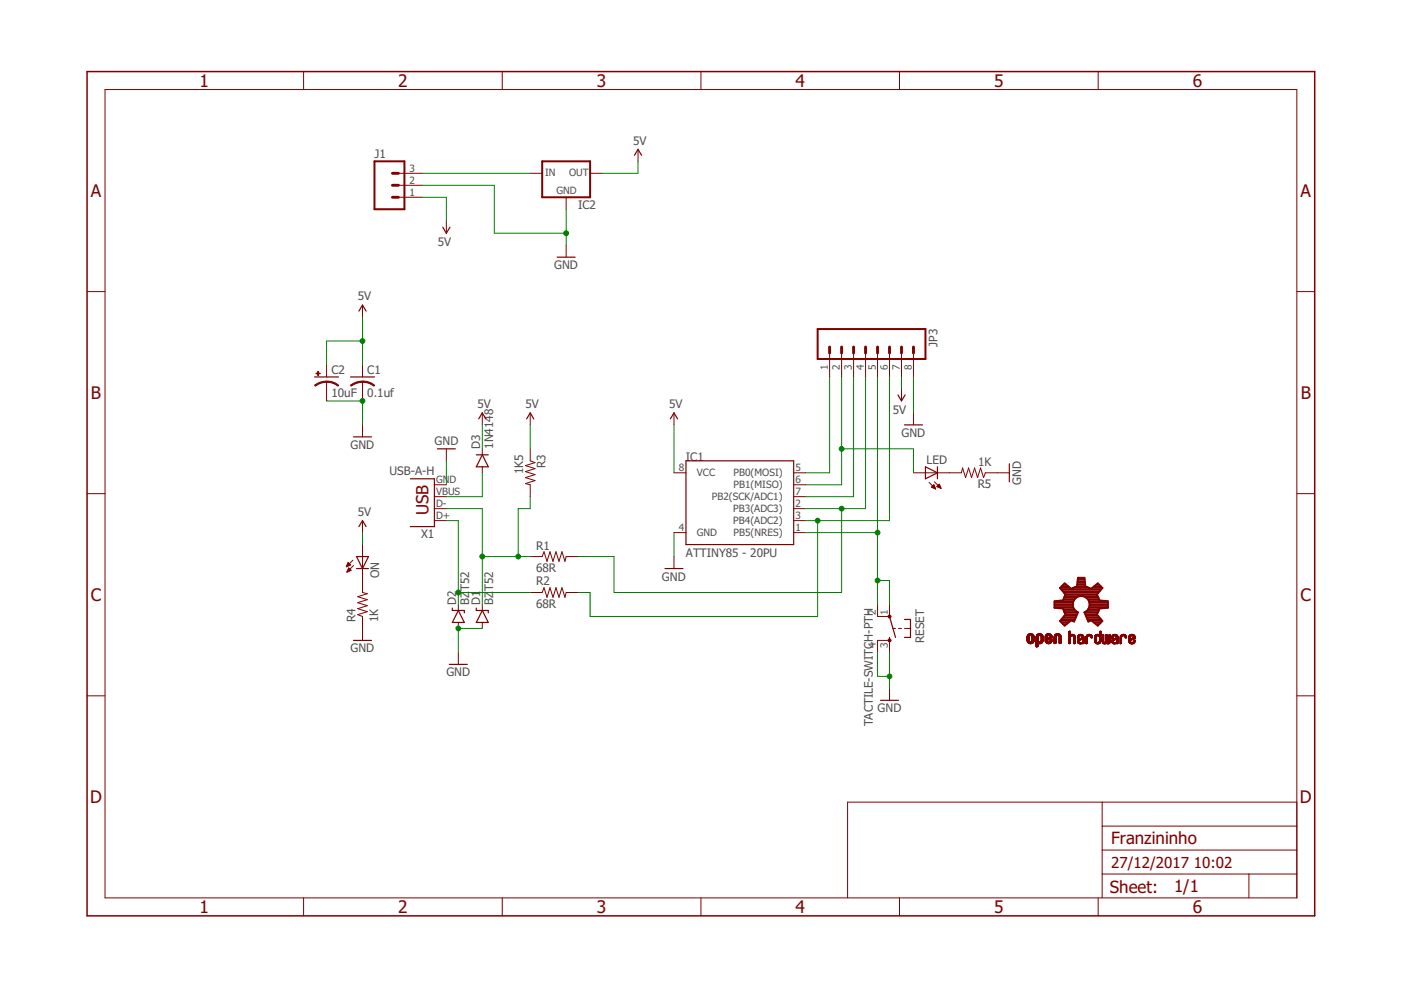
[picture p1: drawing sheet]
<svg xmlns="http://www.w3.org/2000/svg" width="297mm" height="210mm" viewBox="0 0 297 210" stroke-linecap="round" stroke-linejoin="round" font-family="sans-serif">
<g fill="none" stroke="#800000" stroke-width=".25">
<path d="M134.5 32.9l.8-1.2 .7 1.2M93.9 48.2l.7 1.2 .8-1.2M118.1 54.5h3.8M66.7 79.9h5.1M74.3 79.9h5.1M76.1 66l.8-1.3 .7 1.3M75 92.6h3.8M92.7 95.2h3.8M101 96.4h2.5M101.5 88.8l.8-1.3 .7 1.3M102.3 96.4l1.2 2.6h-2.5zM111.7 88.8l.7-1.3 .8 1.3"/>
<path d="M142.1 88.8l.8-1.3 .8 1.3M145.4 97.7h22.9v17.8h-22.9zM190.4 83.7l.7 1.3 .8-1.3M191.8 90.1h3.8M196.2 99l2.6 1.2-2.6 1.3zM198.8 99v2.5M214 98.3v3.9M75.6 118h2.5l-1.2 2.5zM76.1 111.7l.8-1.3 .7 1.3M87 101.5h5.1v10.2h-5.1M75 135.8h3.8M75.6 120.5h2.5"/>
<path d="M95.9 128.9v.5h2.5v.5M97.2 129.4l1.2 2.6h-2.5zM101 128.9v.5h2.5v.5M102.3 129.4l1.2 2.6h-2.5zM141 120.5h3.8M188.6 135.1v.7M188.6 130.7l1.3 4.4M191.8 131.3h1.2v3.8h-1.2M95.3 140.9h3.8M186.7 148.5h3.8"/>
</g>
<g fill="none" stroke="#800000" stroke-width=".21">
<path d="M22.3 19h252.7v171.4h-252.7zM64.4 15.2v3.8M106.5 15.2v3.8M148.6 15.2v3.8M190.7 15.2v3.8M232.8 15.2v3.8M84.5 39.3h5.1M84.5 36.7h5.1M112.4 36.7h2.6M125.1 36.7h2.6M135.3 31.7v2.5M84.5 41.8h5.1"/>
<path d="M94.6 46.9v2.5M120 41.8v2.6M120 52v2.5M18.5 61.8h3.8M69.2 77.4v2.5M76.9 64.7v2.5M76.9 77.4v2.5M175.9 74.8v5.1M178.4 74.8v5.1M181 74.8v5.1M183.5 74.8v5.1M186.1 74.8v5.1"/>
<path d="M188.6 74.8v5.1M191.1 74.8v5.1M193.7 74.8v5.1M275 61.8h3.7M69.2 80.9v4.1M76.9 80.9v4.1M76.9 90.1v2.5M94.6 95.2v2.5M102.3 87.5v2.6M102.3 95.2v1.2M102.3 99v1.2M112.4 95.2v2.5l1 .4-2 .6 2 .7-2 .6 2 .6-2 .7 2 .6-2 .6 1 .3v2.5"/>
<path d="M112.4 87.5v2.6M142.9 87.5v2.6M191.1 82.5v2.5M193.7 87.5v2.6M18.5 104.7h3.8M73.6 119.9h.5M73.6 119.8h.7M73.7 119.7h.5M73.7 119.5h.4M73.8 119.4h.1M73.8 119.3l.5 .5-.9 .4zM73.8 119.3h.1"/>
<path d="M74.8 118.8l-1.4 1.4M75 119.9l-1.4 1.4M76.9 110.4v2.5M76.9 115.5v10.1l1 .3-2.1 .6 2.1 .6-2.1 .7 2.1 .6-2.1 .7 2.1 .6-2.1 .6 1.1 .4v5.1M92.1 110.4h2.5M92.1 107.8h2.5M92.1 105.3h2.5M92.1 102.8h2.5M112.4 118h2.6l.3-1 .7 2 .6-2 .6 2 .7-2 .6 2 .6-2 .7 2 .2-1h2.6M142.9 100.2h2.5M142.9 112.9h2.5M142.9 118v2.5"/>
<path d="M168.3 110.4h2.5M168.3 107.8h2.5M168.3 105.3h2.5M168.3 102.8h2.5M168.3 100.2h2.5M168.3 112.9h2.5M193.7 100.2h10.1l.3-1 .6 2.1 .7-2.1 .6 2.1 .6-2.1 .7 2.1 .6-2.1 .6 2.1 .4-1.1h5.1M197 102.3l1.4 1.4M197.5 103.3l.5-.5 .4 .9zM197.5 103.3h.7M197.7 103.1h.4M197.7 103.4h.5"/>
<path d="M197.8 103h.3M197.9 102.9h.1M198 103.5h.3M198.1 102.2l1.4 1.3M198.2 103.6h.2M198.6 103.2l.5-.5 .4 .8zM198.7 103.1h.6M198.8 103h.5M198.8 103.3h.6M198.9 102.9h.3M199 102.8h.2M199.1 103.4h.4"/>
<path d="M199.4 103.5h.1M275 104.7h3.7M73.4 120.1h.1M73.5 120h.3M73.6 121.2h.2M73.7 121.1h.4M73.7 121h.6M73.7 120.9h.7M73.8 120.7h.5M73.9 120.6h.2M73.9 120.5h.1M73.9 120.4l.5 .5-.8 .4z"/>
<path d="M97.2 128.2v1.2M97.2 132v1.2M97.2 138.3v2.6M102.3 128.2v1.2M102.3 132v1.2M112.4 125.6h2.6l.3-1 .7 2 .6-2 .6 2 .7-2 .6 2 .6-2 .7 2 .2-1h2.6M186.1 128.2v2.5h2.5v-2.5M186.1 138.3v-2.5h2.5v2.5M189.2 133.2h.7M190.5 133.2h.6M191.8 133.2h1.2M217.8 135.8h.3"/>
<path d="M217.8 135.7h.3M217.8 135.6h.3M217.8 135.5h.3M217.8 135.4h.3M217.8 135.3h.3M217.8 135.2h.3M217.8 135.1h.3M217.8 135h.3M217.8 135.8h.4M217.8 136h.5M217.8 135.9l.5 .1M217.8 135.9h.4"/>
<path d="M217.8 136l.6 .1M217.8 134.7h1.4M217.9 136.1h1.2M217.9 136.1h1.3M217.9 134.7h1.2M217.9 136.2h1.2M217.9 134.6h1.2M218 136.2h1.1M218 134.6h1.1M218 134.5h1M218.1 136.4h.8M218.1 134.5h.8"/>
<path d="M218.1 134.4h.7M218.2 136.4h.6M218.2 135h-.4M218.2 134.9l-.4 .1M218.2 134.9h-.4M218.3 134.4h.4M218.3 136.5h.4M218.3 134.8l-.5 .1M218.4 134.8h-.6M218.6 134.8h.6M218.7 136h.5M218.7 134.8h.5"/>
<path d="M218.8 134.9h.4M218.8 135.9h.4M218.8 135.8h.4M218.8 135h.4M218.8 135.7h.4M218.8 135.6h.4M218.8 135.5h.4M218.8 135.4h.4M218.8 135.3h.4M218.8 135.2h.4M218.8 135.1h.4M219 136.3h-1"/>
<path d="M219.2 136l-.6 .1M219.2 136h-.4M219.7 137.1h.2M219.7 136.9h.4M219.7 136.8h.4M219.7 136.7h.4M219.7 136.6h.4M219.7 136.5h.4M219.7 136.1h1.4M219.7 136l.6 .1M219.7 136h.5M219.7 135.9l.5 .1"/>
<path d="M219.7 135.9h.4M219.7 135.8h.4M219.7 135.7h.4M219.7 135.6h.4M219.7 135.5h.4M219.7 135.4h.4M219.7 135.3h.4M219.7 135.2h.4M219.7 135.1h.4M219.7 135h.4M219.7 137.2h.2M219.7 134.8h.5"/>
<path d="M219.8 134.7h1.2M219.8 134.6h1.2M219.9 134.6h1.1M219.9 134.5h1M220 134.5h.9M220 137.1h-.3M220.1 137h-.4M220.1 134.4h.6M220.1 136.5h-.4M220.1 135h-.4M220.1 134.9l-.4 .1M220.2 134.9h-.5"/>
<path d="M220.2 136.5h.4M220.2 134.4h.4M220.3 134.8h-.6M220.5 134.8h.6M220.6 136h.5M220.6 134.8h.5M220.7 134.9h.4M220.7 134.9l.4 .1M220.7 136.4h-1M220.7 135.8h.4M220.7 135h.4M220.8 135.7h.3"/>
<path d="M220.8 135.6h.3M220.8 135.5h.3M220.8 135.4h.3M220.8 135.3h.3M220.8 135.2h.3M220.8 135.1h.3M220.9 136.4h-1.2M220.9 136.3h-1.2M221 136.2l-1.3 .1M221 136.2h-1.3M221 136.1l-1.3 .1M221.1 134.7h-1.3"/>
<path d="M221.1 136l-.6 .1M221.1 136h-.4M221.1 135.9h-.4M221.6 136h.5M221.6 135.9l.5 .1M221.6 135.9h.4M221.6 135.8h.4M221.6 135.3h1.4M221.6 135.3h.4M221.6 135.2h.4M221.6 135.1h.4M221.6 135h.4"/>
<path d="M221.6 134.9h.4M221.6 136l.6 .1M221.7 136.1h1.3M221.7 136.1h1.2M221.7 134.7h1.3M221.7 136.2h1.2M221.7 134.6h1.2M221.8 136.2h1.1M221.8 134.6h1.1M221.8 136.3h1M221.9 134.5h.9M221.9 136.4h.9"/>
<path d="M222 135.1h-.4M222 134.4h.7M222 136.4h.7M222 135.8h-.4M222 135h-.4M222.1 134.9h-.5M222.1 135.3h.9M222.1 136.5h.4M222.1 135.7l-.5 .1M222.1 134.8l-.5 .1M222.1 134.4h.4M222.2 135.7h-.6"/>
<path d="M222.2 134.8h-.6M222.2 135.2h.8M222.3 135.6l-.7 .1M222.4 135.2h.6M222.4 134.8h.6M222.5 135.6h-.9M222.5 135.1h.5M222.5 134.8h.5M222.6 134.9h.4M222.6 136h.4M222.6 135.5h-1M222.6 135.1h.4"/>
<path d="M222.6 135.9h.4M222.6 135h.4M222.7 135.8h.3M222.7 135.7h.3M222.7 135.5h-1.1M222.8 135.7h.2M222.8 135.4h-1.2M222.9 135.6h.1M222.9 135.4h-1.3M223 134.7h-1.3M223 136l-.6 .1M223 136h-.5"/>
<path d="M223.5 136.2h.4M223.5 136.1h.4M223.5 136h.4M223.5 135.9h.4M223.5 135.8h.4M223.5 135.7h.4M223.5 135.6h.4M223.5 135.5h.4M223.5 135.4h.4M223.5 135.3h.4M223.5 135.2h.4M223.5 135.1h.4"/>
<path d="M223.5 135h.4M223.5 136.4h.3M223.5 136.5h.1M223.6 134.7h1.3M223.6 134.6h1.2M223.7 134.6h1.1M223.8 134.5h.9M223.9 136.4h-.4M223.9 136.3h-.4M223.9 134.4h.7M223.9 134.9l-.4 .1M224 134.9h-.5"/>
<path d="M224 134.8l-.5 .1M224 134.4h.5M224.1 134.8h-.5M224.4 134.8h.5M224.5 134.8l.4 .1M224.5 134.9h.5M224.6 135h.4M224.6 136.3h.4M224.6 136.2h.4M224.6 136.1h.4M224.6 136h.4M224.6 135.9h.4"/>
<path d="M224.6 135.8h.4M224.6 135.7h.4M224.6 135.6h.4M224.6 135.5h.4M224.6 135.4h.4M224.6 135.3h.4M224.6 135.2h.4M224.6 135.1h.4M224.6 136.5h.1M224.8 136.4h-.2M224.9 136.4h-.3M226.6 136.3h.3"/>
<path d="M226.6 136.2h.3M226.6 136.1h.3M226.6 136h.3M226.6 135.9h.3M226.6 135.8h.3M226.6 135.7h.3M226.6 135.6h.3M226.6 135.5h.3M226.6 135.4h.3M226.6 135.3h.3M226.6 135.2h.3M226.6 135.1h.3"/>
<path d="M226.6 134.8h.5M226.6 134.8h1.3M226.6 134.7h1.2M226.6 134.6h1.1M226.6 134.5h.3M226.6 134.4h.3M226.6 134.3h.3M226.6 134.2h.3M226.6 134.1h.3M226.6 134h.3M226.6 133.9h.3M226.7 133.9h.2"/>
<path d="M226.8 136.5h-.2M226.9 136.4h-.3M226.9 135l-.3 .1M227 135h-.4M227 134.9l-.4 .1M227.1 134.9h-.5M227.1 134.5h.5M227.3 134.5h.1M227.5 134.8l.4 .1M227.5 134.9h.4M227.6 134.9l.4 .1M227.6 135h.4"/>
<path d="M227.7 135l.3 .1M227.7 136.4h.3M227.7 136.2h.3M227.7 136.1h.3M227.7 136h.3M227.7 135.9h.3M227.7 135.8h.3M227.7 135.7h.3M227.7 135.6h.3M227.7 135.5h.3M227.7 135.4h.3M227.7 135.3h.3"/>
<path d="M227.7 135.2h.3M227.7 135.1h.3M227.9 136.5h-.2M227.9 136.4h-.2M228 136.3h-.3M228.4 136l.4 .1M228.4 136h.3M228.4 135.9h.3M228.4 135.9h.4M228.4 135.3h.2M228.4 135.1h.3M228.5 136.1h.3"/>
<path d="M228.5 136.2h.8M228.5 136.1l.4 .1M228.5 135.3h.1M228.6 136.3h.7M228.6 136.4h.7M228.6 134.7h1.1M228.6 134.7h1M228.7 136.4h.6M228.7 134.6h.9M228.7 135.2h-.3M228.7 135l-.2 .1M228.7 134.6h.8"/>
<path d="M228.8 136.5h.5M228.8 135h-.3M228.8 135.8l-.3 .1M228.8 135.5h1M228.8 134.9l-.3 .1M228.9 135.8h-.4M228.9 135.4h.9M228.9 134.9h-.4M228.9 134.5h.5M228.9 136.5h.1M228.9 134.8l-.4 .1M229 135.7l-.5 .1"/>
<path d="M229 136.5h.1M229 135.4h.8M229.1 136.5h.1M229.1 134.5h.1M229.1 135.7h-.6M229.1 135.3h.7M229.2 135.6l-.7 .1M229.3 135.3h.5M229.3 134.8h.4M229.4 134.9h.3M229.4 135.6h-.8M229.4 135.2h.4"/>
<path d="M229.4 134.9h.4M229.5 135h.3M229.5 135.6h.3M229.5 135.2h.3M229.5 135.1h.3M229.5 136.4h.3M229.5 136.3h.3M229.5 136.2h.3M229.5 136.1h.3M229.5 136h.3M229.5 135.9h.3M229.5 135.8h.3"/>
<path d="M229.5 135.7h.3M229.7 136.5h-.2M229.7 134.8h-1.1M229.8 136.4h-.3M229.8 135.5l-1.1 .1M230.3 136.3h.2M230.3 136.2h.2M230.3 136.1h.2M230.3 136h.2M230.3 135.9h.2M230.3 135.8h.2M230.3 135.7h.2"/>
<path d="M230.3 135.6h.2M230.3 135.5h.2M230.3 135.4h.2M230.3 135.3h.2M230.3 135.2h.2M230.3 135.1h.2M230.3 135h.3M230.3 134.8h.5M230.3 134.8h1.2M230.4 136.5h-.1M230.4 134.7h1.1M230.4 134.7h1"/>
<path d="M230.5 136.4h-.2M230.5 134.6h.9M230.5 134.6h.8M230.6 135.1h-.3M230.6 135h-.3M230.6 134.9l-.3 .1M230.7 134.5h.5M230.7 134.9h-.4M230.9 134.5h.1M231.1 134.8h.4M231.2 134.9h.4M231.3 135h.3"/>
<path d="M231.3 135.2h.3M231.3 135.1h.3M231.4 135.3h.1M231.6 135.1l-.3 .1M232.1 135.9h.2M232.1 135.8h.2M232.1 135.7h.2M232.1 135.6h.2M232.1 135.5h.2M232.1 135.4h.2M232.1 135.3h.2M232.1 135.2h.2"/>
<path d="M232.1 135.1h.2M232.1 135.9l.3 .1M232.1 135.1h.3M232.1 136h.3M232.1 135h.3M232.1 136.1l.5 .1M232.1 136.1h.4M232.2 136.2h1.1M232.2 134.7h1.2M232.2 136.3h1M232.3 136.4h.9M232.3 134.6h1.1"/>
<path d="M232.4 136.4h.7M232.4 135.1h-.3M232.4 134.6h1M232.4 135h-.3M232.5 136.5h.5M232.5 134.5h.5M232.5 134.9h-.4M232.6 134.8l-.5 .1M232.7 136.5h.1M232.7 134.5h.1M232.8 136.5h.1M232.9 134.8h.5"/>
<path d="M233 134.9h.4M233.1 135h.3M233.1 136h.3M233.1 135.9h.3M233.1 135.8h.3M233.1 135.7h.3M233.1 135.6h.3M233.1 135.5h.3M233.1 135.4h.3M233.1 135.3h.3M233.1 135.2h.3M233.1 135.1h.3"/>
<path d="M233.1 134.5h.3M233.1 134.4h.3M233.1 134.3h.3M233.1 134.2h.3M233.1 134.1h.3M233.1 134h.3M233.1 133.9h.3M233.2 133.9h.2M233.4 136.2h-.5M233.4 136.1h-.4M233.4 136l-.4 .1M233.4 136h-.3"/>
<path d="M233.4 134.8h-1.2M233.7 136h.3M233.7 135.9h.3M233.7 135.8h.3M233.7 135.7h.3M233.7 135.6h.3M233.7 135.5h.3M233.7 135.4h.3M233.7 135.3h.3M233.7 135.2h.3M233.7 135.1h.3M233.7 135h.3"/>
<path d="M233.7 134.9h.3M233.7 134.8h.3M233.7 134.7h.3M233.7 136.1l.4 .1M233.7 136.1h.3M233.7 134.6h.3M233.7 136.2h1.7M233.8 136.4h1.5M233.9 136.4h1.3M233.9 134.5h.1M234 136.5h.5M234.1 136.5h.1"/>
<path d="M234.3 136.5h.1M234.3 136.2h.5M234.4 136.1h.3M234.4 136h.3M234.4 135.9h.3M234.4 135.8h.3M234.4 135.7h.3M234.4 135.6h.3M234.4 135.5h.3M234.4 135.4h.3M234.4 135.3h.3M234.4 135.2h.3"/>
<path d="M234.4 135.1h.3M234.4 135h.3M234.4 134.9h.3M234.4 134.8h.3M234.4 134.7h.3M234.4 134.6h.3M234.5 134.6h.2M234.6 134.5h.1M234.7 136.5h.5M234.9 136.5h.1M235 136.2h.4M235.1 136.1h.3"/>
<path d="M235.1 136h.3M235.1 135.9h.3M235.1 135.8h.3M235.1 135.7h.3M235.1 135.6h.3M235.1 135.5h.3M235.1 135.4h.3M235.1 135.3h.3M235.1 135.2h.3M235.1 135.1h.3M235.1 135h.3M235.1 134.9h.3"/>
<path d="M235.1 134.8h.3M235.1 134.7h.3M235.1 134.6h.3M235.2 134.6h.2M235.3 134.5h.1M235.3 136.3h-1.5M235.4 136.2l-1.6 .1M235.7 136l.3 .1M235.7 136h.3M235.7 135.9h.3M235.7 136.1h.4M235.7 135.1h.3"/>
<path d="M235.7 136.1l.4 .1M235.7 135.8h.4M235.7 135.3h.1M235.7 136.2h.8M235.7 134.9h.4M235.8 136.2l.8 .1M235.8 134.8h.4M235.8 136.3h.8M235.8 134.7h1.1M235.9 136.4h.7M235.9 134.7h1M235.9 135.3h-.2"/>
<path d="M235.9 134.6h.9M236 135.2h-.3M236 136.5h.6M236 134.6h.7M236 135h-.3M236.1 135.8l-.4 .1M236.1 135.5h.9M236.1 135.4h.9M236.1 134.5h.5M236.1 134.9h-.3M236.2 136.5h.2M236.2 135.7l-.5 .1"/>
<path d="M236.3 135.4h.7M236.3 135.7h-.5M236.3 134.5h.1M236.4 135.3h.6M236.5 135.6l-.7 .1M236.5 135.3h.5M236.5 134.8h.5M236.6 134.9h.4M236.6 135.6h-.7M236.7 135.2h.3M236.7 134.9l.3 .1M236.7 135h.3"/>
<path d="M236.7 135.6h.3M236.7 135.1h.3M236.8 136.3h.2M236.8 136.2h.2M236.8 136.1h.2M236.8 136h.2M236.8 135.9h.2M236.8 135.8h.2M236.8 135.7h.2M236.8 135.6h.2M236.9 136.5h-.1M236.9 134.8h-1.1"/>
<path d="M237 136.4h-.2M237 135.5h-1.1M237.5 136.4h.3M237.5 136.3h.3M237.5 136.2h.3M237.5 136.1h.3M237.5 136h.3M237.5 135.9h.3M237.5 135.8h.3M237.5 135.7h.3M237.5 135.6h.3M237.5 135.5h.3"/>
<path d="M237.5 135.4h.3M237.5 135.3h.3M237.5 135.2h.3M237.5 135.1h.3M237.5 135h.3M237.6 134.8h1.2M237.6 136.5h-.1M237.6 134.7h1.1M237.7 134.7h1M237.7 134.6h.9M237.8 136.4h-.3M237.8 135.1h-.3"/>
<path d="M237.8 134.6h.8M237.8 135h-.3M237.9 134.9l-.4 .1M237.9 134.5h.5M238 134.9h-.4M238 134.8l-.4 .1M238.1 134.5h.2M238.4 134.8h.4M238.4 134.9h.4M238.5 134.9l.3 .1M238.5 135h.4M238.6 135.1h.3"/>
<path d="M238.6 135.3h.1M238.8 135.2h-.2M239.3 135.9l.3 .1M239.3 135.9h.3M239.3 135.5h1.1M239.3 135.4h.3M239.3 135.3h.3M239.3 135.2h.3M239.3 135.1h.3M239.3 136l.4 .1M239.3 136h.3M239.4 136.1h.3"/>
<path d="M239.4 136.1l.4 .1M239.4 136.2h1.2M239.4 134.8h1.2M239.5 136.2h1M239.5 134.7h1M239.5 136.3h1M239.5 136.4h.9M239.6 134.6h.8M239.6 136.4h.8M239.6 135.8l-.3 .1M239.6 135h-.3M239.7 136.5h.6"/>
<path d="M239.7 135.8h-.4M239.7 134.9l-.4 .1M239.7 134.5h.5M239.8 134.9h-.4M239.8 134.8l-.4 .1M239.9 136.5h.1M239.9 135.7l-.6 .1M239.9 135.4h.7M239.9 135.7h-.6M239.9 134.5h.2M240 136.5h.1M240 135.3h.7"/>
<path d="M240.1 135.6l-.8 .1M240.1 135.3h.6M240.2 134.8h.4M240.2 135.6h-.9M240.2 135.2h.5M240.2 134.9h.4M240.3 136.1h.3M240.3 134.9l.4 .1M240.3 135.5l-1 .1M240.3 135h.4M240.3 135.2h.4M240.4 136h.3"/>
<path d="M240.4 135.1h.3M240.4 135h.3M240.4 135.8h.3M240.5 135.8h.2M240.6 135.4h-.9M240.6 136.1l-.4 .1M240.6 136.1h-.3M240.7 136h-.4M240.7 135.9h-.3M18.5 147.5h3.8M188.6 145.9v2.6M275 147.5h3.7"/>
<path d="M233.7 170.1v20.3M233.7 175.2h41.3M275 170.1h-95.3v20.3M64.4 190.4v3.8M106.5 190.4v3.8M148.6 190.4v3.8M190.7 190.4v3.8M232.8 190.4v3.8M233.7 185.3h41.3M233.7 180.2h41.3M264.8 185.3v5.1"/>
</g>
<g fill="#800000" stroke="#800000" stroke-width=".21">
<path d="M76.9 80.8l1.3 .2 1.2 .7-.1 .2-1.4-.7-1-.2z" fill-rule="evenodd"/>
<path d="M74.3 81.7l1.2-.7 1.4-.2v.3l-1.1 .1-1.3 .7z" fill-rule="evenodd"/>
<path d="M69.2 80.8l1.4 .2 1.2 .7-.2 .2-1.3-.7-1.1-.2z" fill-rule="evenodd"/>
<path d="M66.7 81.7l1.2-.7 1.3-.2v.3l-1 .1-1.4 .7z" fill-rule="evenodd"/>
<circle cx="188.6" cy="130.7" r=".32"/>
<circle cx="188.6" cy="135.8" r=".32"/>
</g>
<path d="M79.4 34.2h6.3v10.2h-6.3zM115 34.2h10.1v7.6h-10.1zM173.4 69.8h22.8v6.3h-22.8z" fill="none" stroke="#800000" stroke-width=".42"/>
<path d="M83.2 36.7h1.3M83.2 39.3h1.3M83.2 41.8h1.3M175.9 73.6v1.2M178.4 73.6v1.2M181 73.6v1.2M183.5 73.6v1.2M186.1 73.6v1.2M188.6 73.6v1.2M191.1 73.6v1.2M193.7 73.6v1.2" fill="none" stroke="#800000" stroke-width=".61"/>
<g fill="#800000" stroke="#800000" stroke-width=".21">
<path d="M67 79.1h.9v.1h-.9z"/>
<path d="M67.4 78.7h.1v.9h-.1z"/>
</g>
<g fill="none" stroke="#800000" stroke-width=".38">
<path d="M223.6 128.9l1.8 .2 .3 .8M223.6 128.8h4M223.6 128.5h3.9M223.6 128.1h3.9M223.6 127.8h3.9M223.9 127.4h3.7M224.7 124.7l1-1 1.5 1.1 1.1-.5 .2-1.8h1.4l.2 1.8 1.2 .5 1.4-1.1 1 1-1.1 1.4 .5 1.2 1.8 .2v1.4M224.7 124.7l1.2 1.4-.5 1.2-1.8 .2v1.4M224.7 124.7h2.2M224.8 131.6h2.2M225 125h8.4M225 132h1.6"/>
<path d="M225.1 131.3h2.8M225.1 124.3h1.4M225.3 125.3h7.9M225.3 130.9h2.8M225.4 132.3h.7M225.4 124h.7M225.4 129.2h2.4M225.5 127.1h2.3M225.6 129.5h2.5M225.6 126.7h2.6M225.6 125.7h7.3M225.6 130.6h2.6"/>
<path d="M225.7 129.9h2.8M225.7 126.4h7M225.9 126h6.7M225.9 130.2h2.5M227.4 131.6h.4M227.5 128.2v.3M227.5 128.5l.3 .8 .8 .5-.9 2-.5-.3-1.5 1.2-1-1 1.2-1.4-.2-.4M227.5 124.7h3.5M228.3 124.3h1.8M228.4 124h1.7M228.4 123.6h1.6M228.5 123.3h1.5"/>
<path d="M228.5 122.9h1.5M228.5 122.6h1.4M229.1 126.4a1.77 1.77 0 0 0-1.6 1.8M229.4 126.4l.6 .1 .7 .6M229.9 129.9h2.9M230.1 130.2h2.5M230.2 130.6h2.6M230.3 126.7h2.6M230.4 130.9h2.7M230.4 129.5h2.5M230.5 131.3h2.9M230.7 127.1l.3 1.1"/>
<path d="M230.7 127.1h2.3M230.7 131.6h.4M230.7 129.2h2.3M230.9 127.4h3.7M230.9 128.8h4M231 127.8h3.9M231 128.5l-.4 .8-.7 .5 .8 2 .6-.3 1.4 1.2 1-1-1.1-1.4 .2-.4M231 128.5h3.9M231 128.2v.3M231 128.1h3.9M231.5 131.6h2.2M231.5 124.7h2.2"/>
<path d="M231.9 132h1.5M232 124.3h1.4M232.3 132.3h.8M232.4 124h.6M234.9 128.9l-1.8 .2-.3 .8"/>
</g>
<path d="M18.5 15.2h260.2v179h-260.2z" fill="none" stroke="#800000" stroke-width=".32"/>
<g fill="none" stroke="#008000" stroke-width=".21">
<path d="M89.6 39.3h15.2v10.1h15.2M89.6 36.7h22.8M135.3 34.2v2.5h-7.6M89.6 41.8h5v5.1M120 44.4v7.6M76.9 67.2v10.2M76.9 72.3h-7.7v5.1M175.9 79.9v20.3h-5.1M178.4 79.9v22.9h-7.6M181 79.9v25.4h-10.2M183.5 79.9v27.9h-12.7M186.1 79.9v48.3"/>
<path d="M188.6 79.9v30.5h-17.8M191.1 79.9v2.6M193.7 79.9v7.6M69.2 85h7.7v5.1M94.6 97.7v5.1M102.3 90.1v5.1M112.4 90.1v5.1M142.9 90.1v10.1M178.4 95.2h15.3v5M76.9 112.9v2.6M94.6 107.8h7.7v20.4M94.6 110.4h2.6v17.8"/>
<path d="M102.3 100.2v5.1h-7.7M102.3 118h10.1M112.4 105.3v2.5h-2.5v10.2M142.9 112.9v5.1M170.8 112.9h15.3M173.4 110.4v20.3h-48.3v-5.1h-2.5M178.4 107.8v17.8h-48.2v-7.6h-7.6M97.2 125.6h15.2M102.3 133.2h-5.1v5.1M186.1 123.1h2.5v5.1M186.1 138.3v5.1h2.5M188.6 138.3v7.6"/>
</g>
<g fill="#008000" stroke="#008000" stroke-width=".21">
<circle cx="102.3" cy="118" r=".51"/>
<circle cx="109.9" cy="118" r=".51"/>
<circle cx="97.2" cy="125.6" r=".51"/>
<circle cx="97.2" cy="133.2" r=".51"/>
<circle cx="76.9" cy="85" r=".51"/>
<circle cx="188.6" cy="143.4" r=".51"/>
<circle cx="120" cy="49.4" r=".51"/>
<circle cx="76.9" cy="72.3" r=".51"/>
<circle cx="178.4" cy="107.8" r=".51"/>
<circle cx="173.4" cy="110.4" r=".51"/>
<circle cx="186.1" cy="112.9" r=".51"/>
<circle cx="186.1" cy="123.1" r=".51"/>
<circle cx="178.4" cy="95.2" r=".51"/>
</g>
<g font-size="3.7" fill="#800000">
<text x="42.3" y="18.4">1</text>
<text x="84.4" y="18.4">2</text>
<text x="126.6" y="18.4">3</text>
<text x="168.7" y="18.4">4</text>
<text x="210.8" y="18.4">5</text>
<text x="252.9" y="18.4">6</text>
<text x="19.3" y="41.7">A</text>
<text x="275.7" y="41.7">A</text>
<text x="19.3" y="84.5">B</text>
<text x="275.8" y="84.5">B</text>
<text x="19.3" y="127.4">C</text>
<text x="275.7" y="127.4">C</text>
<text x="19.1" y="170.2">D</text>
<text x="275.6" y="170.2">D</text>
<text x="42.3" y="193.6">1</text>
<text x="84.4" y="193.6">2</text>
<text x="126.6" y="193.6">3</text>
<text x="168.7" y="193.6">4</text>
<text x="210.8" y="193.6">5</text>
<text x="252.9" y="193.6">6</text>
</g>
<g font-size="3.6" fill="#800000">
<text x="90.8" y="109.2" transform="rotate(-90 90.8 109.2)">USB</text>
<text x="235.6" y="179">Franzininho</text>
<text x="235.3" y="189.2">Sheet:</text>
<text x="248.9" y="189.1">1/1</text>
</g>
<g font-size="3.2" fill="#800000">
<text x="235.6" y="184">27/12/2017</text>
<text x="253.1" y="184">10:02</text>
</g>
<g font-size="2.5" fill="#505050">
<text x="79.4" y="33.5">J1</text>
<text x="134.3" y="30.7">5V</text>
<text x="122.6" y="44.4">IC2</text>
<text x="92.8" y="52.2">5V</text>
<text x="117.5" y="57.1">GND</text>
<text x="75.8" y="63.7">5V</text>
<text x="198.8" y="73.5" transform="rotate(-90 198.8 73.5)">JP3</text>
<text x="70.3" y="79.3">C2</text>
<text x="77.9" y="79.3">C1</text>
<text x="70.3" y="84.1">10uF</text>
<text x="77.9" y="84.1">0.1uf</text>
<text x="101.2" y="86.5">5V</text>
<text x="111.4" y="86.5">5V</text>
<text x="141.9" y="86.5">5V</text>
<text x="189.3" y="87.8">5V</text>
<text x="74.3" y="95.2">GND</text>
<text x="92.1" y="94.4">GND</text>
<text x="101.8" y="95.2" transform="rotate(-90 101.8 95.2)">D3</text>
<text x="104.6" y="95.2" transform="rotate(-90 104.6 95.2)">1N4148</text>
<text x="191.1" y="92.6">GND</text>
<text x="82.6" y="100.7">USB-A-H</text>
<text x="110.9" y="100.6" transform="rotate(-90 110.9 100.6)">1K5</text>
<text x="115.7" y="99.3" transform="rotate(-90 115.7 99.3)">R3</text>
<text x="145.4" y="97.7">IC1</text>
<text x="196.5" y="98.5">LED</text>
<text x="207.4" y="98.7">1K</text>
<text x="207.3" y="103.5">R5</text>
<text x="216.5" y="102.8" transform="rotate(-90 216.5 102.8)">GND</text>
<text x="75.8" y="109.4">5V</text>
<text x="89.3" y="114.1">X1</text>
<text x="113.7" y="116.5">R1</text>
<text x="145.4" y="118">ATTINY85 - 20PU</text>
<text x="80.4" y="122.6" transform="rotate(-90 80.4 122.6)">ON</text>
<text x="99.5" y="125.3" transform="rotate(-90 99.5 125.3)">T52</text>
<text x="104.6" y="125.3" transform="rotate(-90 104.6 125.3)">T52</text>
<text x="113.7" y="121.3">68R</text>
<text x="113.7" y="124.1">R2</text>
<text x="140.3" y="123.1">GND</text>
<text x="75.4" y="132" transform="rotate(-90 75.4 132)">R4</text>
<text x="80.2" y="132" transform="rotate(-90 80.2 132)">1K</text>
<text x="96.7" y="128.2" transform="rotate(-90 96.7 128.2)">D2</text>
<text x="99.5" y="128.2" transform="rotate(-90 99.5 128.2)">BZ</text>
<text x="101.8" y="128.2" transform="rotate(-90 101.8 128.2)">D1</text>
<text x="104.6" y="128.2" transform="rotate(-90 104.6 128.2)">BZ</text>
<text x="113.7" y="128.9">68R</text>
<text x="196" y="136.4" transform="rotate(-90 196 136.4)">RESET</text>
<text x="74.3" y="138.3">GND</text>
<text x="94.6" y="143.4">GND</text>
<text x="185" y="154" transform="rotate(-90 185 154)">TACTILE-SWITCH-PTH</text>
<text x="186.1" y="151">GND</text>
</g>
<g font-size="2.1" fill="#505050">
<text x="86.8" y="41.5">1</text>
<text x="86.8" y="38.9">2</text>
<text x="86.8" y="36.4">3</text>
<text x="115.6" y="37.4">IN</text>
<text x="118" y="41.1">GND</text>
<text x="120.7" y="37.4">OUT</text>
<text x="175.5" y="78.3" transform="rotate(-90 175.5 78.3)">1</text>
<text x="178.1" y="78.3" transform="rotate(-90 178.1 78.3)">2</text>
<text x="180.6" y="78.3" transform="rotate(-90 180.6 78.3)">3</text>
<text x="183.2" y="78.3" transform="rotate(-90 183.2 78.3)">4</text>
<text x="185.7" y="78.3" transform="rotate(-90 185.7 78.3)">5</text>
<text x="188.2" y="78.3" transform="rotate(-90 188.2 78.3)">6</text>
<text x="190.8" y="78.3" transform="rotate(-90 190.8 78.3)">7</text>
<text x="193.3" y="78.3" transform="rotate(-90 193.3 78.3)">8</text>
<text x="143.9" y="99.9">8</text>
<text x="147.8" y="101">VCC</text>
<text x="155.5" y="101">PB0(MOSI)</text>
<text x="168.6" y="99.9">5</text>
<text x="92.5" y="107.5">D-</text>
<text x="92.5" y="105">VBUS</text>
<text x="92.5" y="102.4">GND</text>
<text x="150.9" y="106.1">PB2(SCK/ADC1)</text>
<text x="155.5" y="103.5">PB1(MISO)</text>
<text x="168.6" y="102.4">6</text>
<text x="168.6" y="105">7</text>
<text x="168.6" y="107.5">2</text>
<text x="92.5" y="110">D+</text>
<text x="143.9" y="112.6">4</text>
<text x="147.8" y="113.7">GND</text>
<text x="155.5" y="108.6">PB3(ADC3)</text>
<text x="155.5" y="111.2">PB4(ADC2)</text>
<text x="155.5" y="113.7">PB5(NRES)</text>
<text x="168.6" y="112.6">1</text>
<text x="168.6" y="110">3</text>
<text x="185.7" y="130.4" transform="rotate(-90 185.7 130.4)">2</text>
<text x="188.2" y="130.4" transform="rotate(-90 188.2 130.4)">1</text>
<text x="185.7" y="137.3" transform="rotate(-90 185.7 137.3)">4</text>
<text x="188.2" y="137.3" transform="rotate(-90 188.2 137.3)">3</text>
</g>
</svg>
